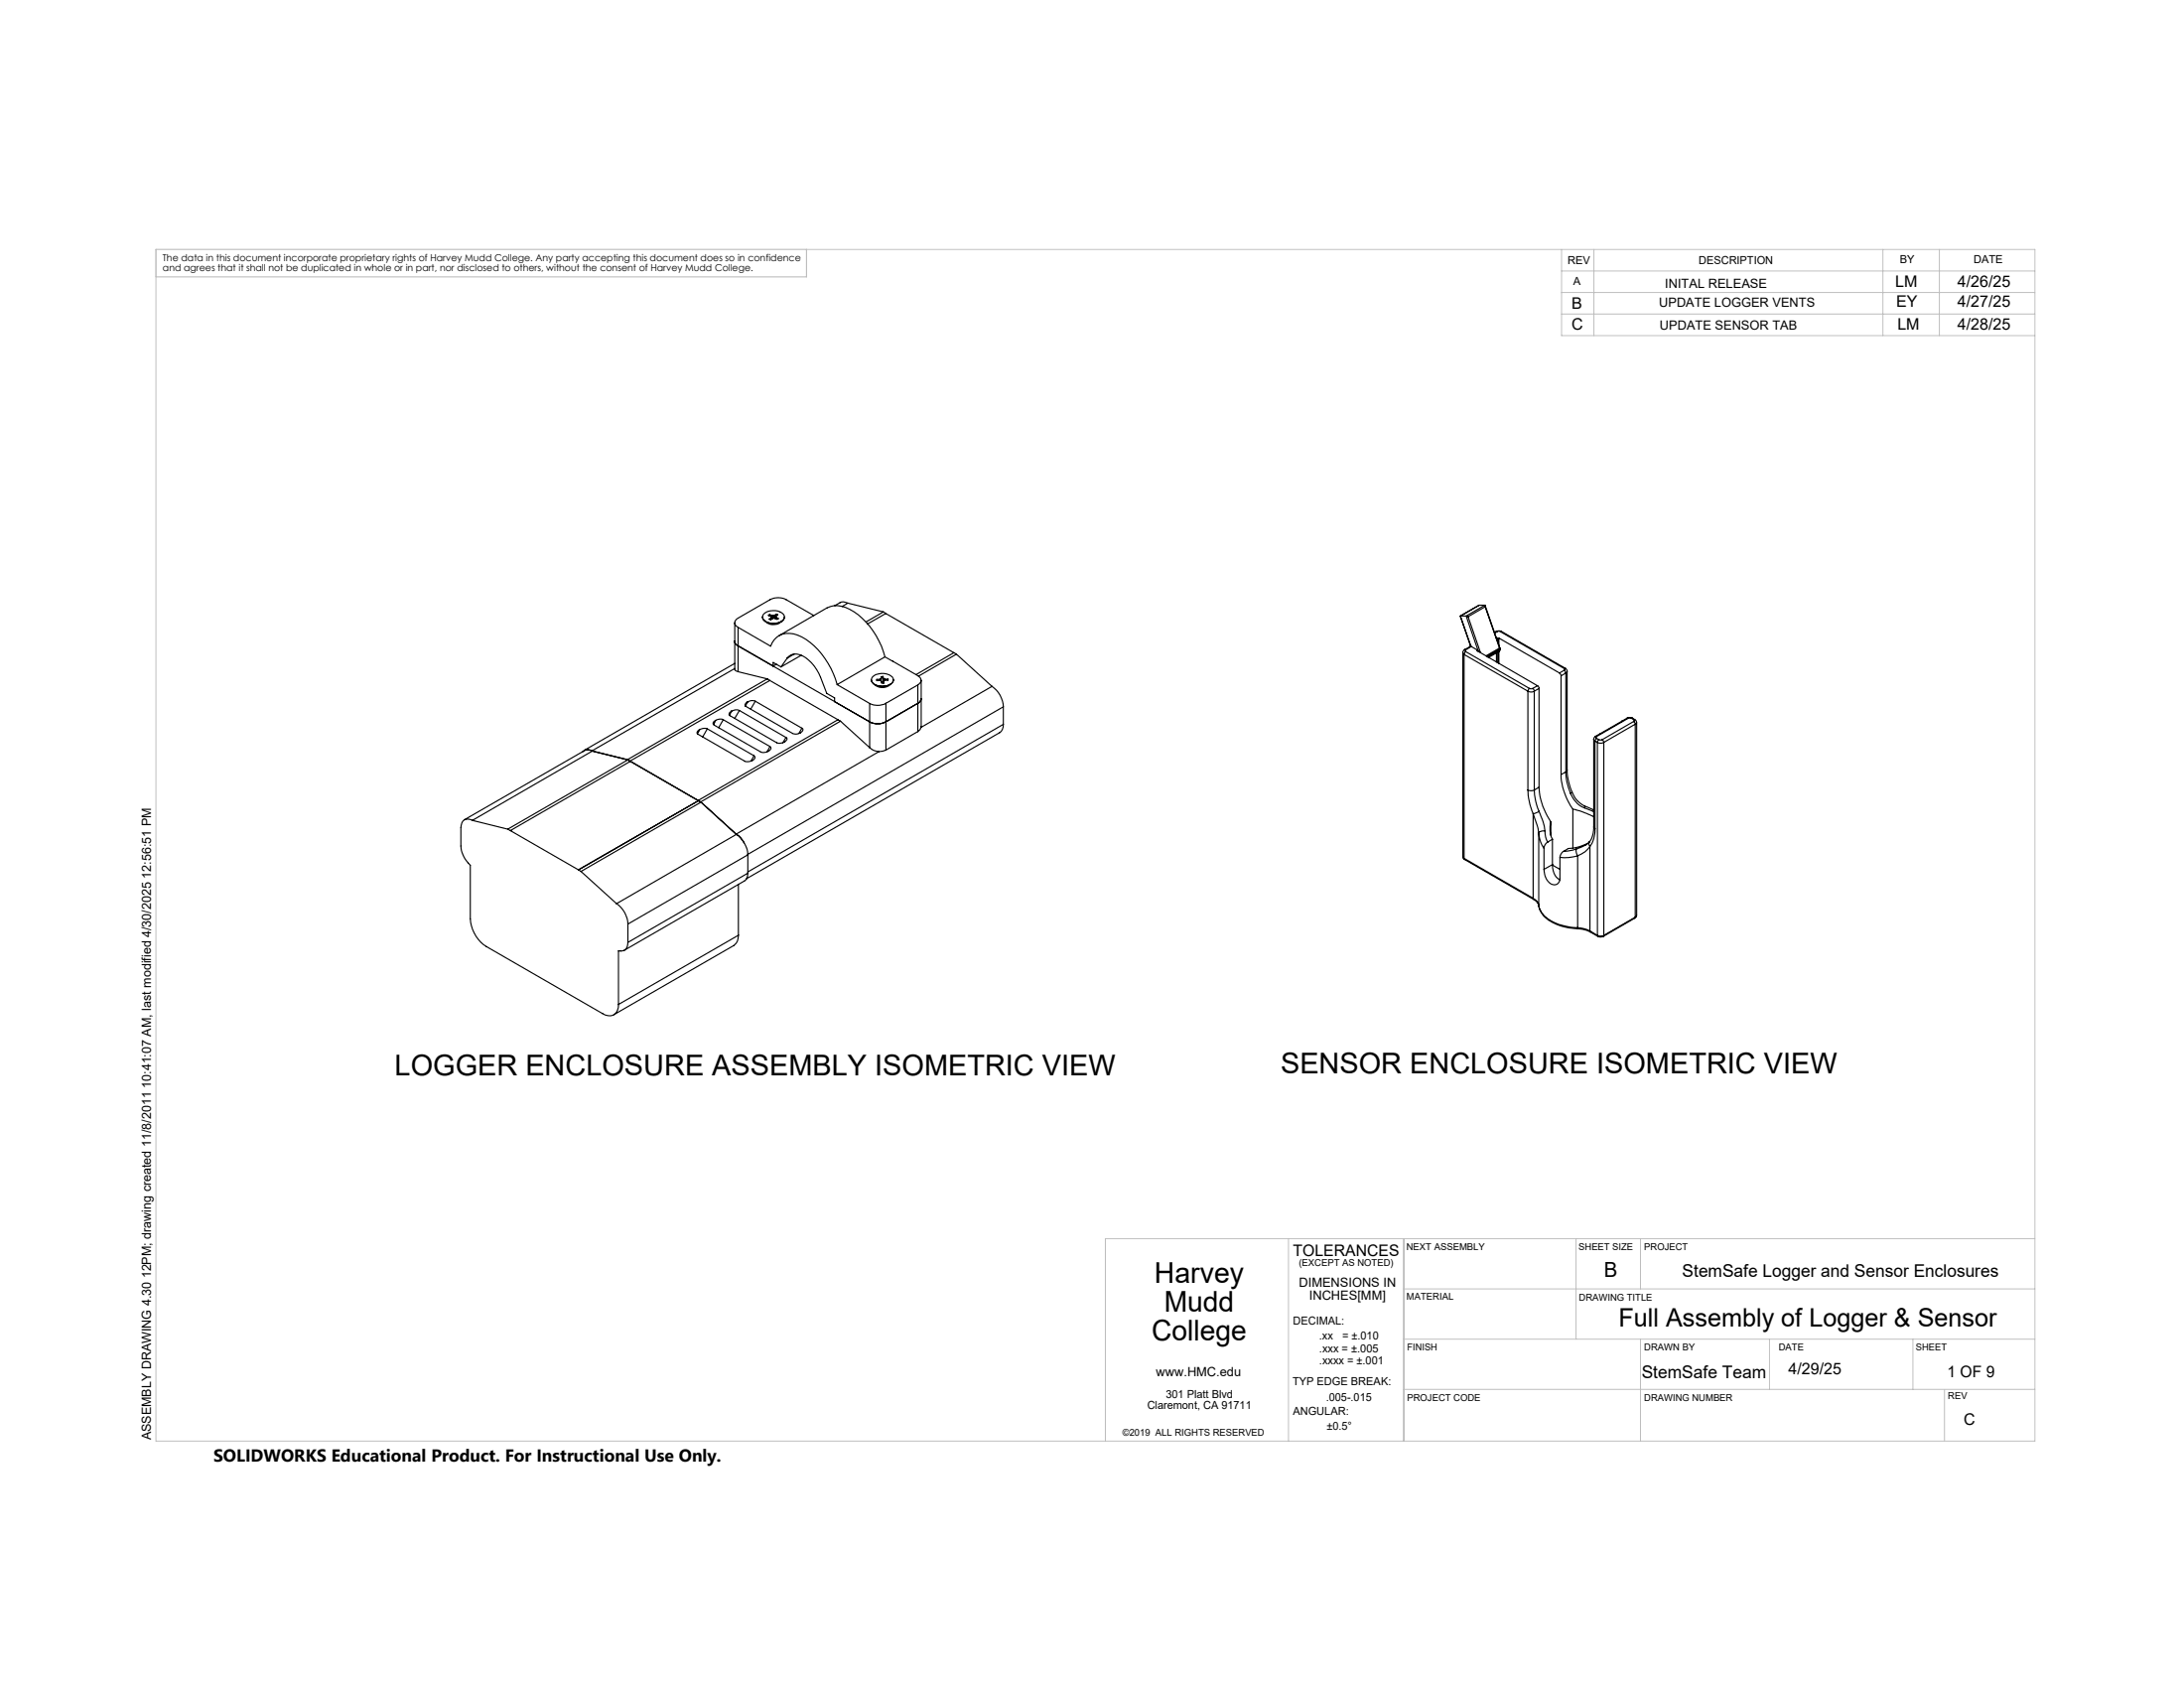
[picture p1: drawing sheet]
<svg xmlns="http://www.w3.org/2000/svg" width="279mm" height="216mm" viewBox="0 0 279 216" stroke-linecap="round" stroke-linejoin="round" font-family="sans-serif">
<g fill="none" stroke="#000" stroke-width=".14">
<path d="M94 79.7v5.9l.1 .2 .3 .1M97.5 78.9a1.33 1.33 0 0 0 1.7 .8 1.08 1.08 0 0 0 1.2-.8M97.5 78.9h.1M97.7 78.5a1.97 1.97 0 0 1 2.6 .1 .74 .74 0 0 1-.7 1.1 1.85 1.85 0 0 1-2-.6v-.4zM97.8 79.4a1.54 1.54 0 0 0 2.3 0M98.5 78.6l.3 .1M98.5 78.6l-.2 .1 .4 .2M98.5 78.7v.1M98.5 78.7l-.1 .1M98.5 78.6v.1M98.6 79l-.2 .2 .2 .1 .2-.2h.3M98.6 79l.1 .2"/>
<path d="M98.7 78.9l-.1 .1M98.7 78.9v.3M98.8 78.7l.1 .1M98.8 78.7v.4M98.9 78.8v.3M99.1 78.7l-.2 .1M99.1 78.7l-.1 .4M99.2 78.9l.1 .1M99.2 78.9v.2M99.3 79l.3 .1-.2 .1-.3-.1M99.3 78.5l.2 .1-.3 .3M99.3 78.5l-.2 .2"/>
<path d="M99.3 79v.2M99.3 78.7l-.2 .4M99.3 78.5v.2M99.3 78.7h.1M100.4 78.9h.1M104.1 78.7l-3.5-2a2.25 2.25 0 0 0-2.1 0l-4.1 2.4a.62 .62 0 0 0-.4 .6 .62 .62 0 0 0 .4 .5M108.5 77.1a1.02 1.02 0 0 0-1 0l-.7 .4M108.5 77.1l-.8 .5M108.5 77.1l4.5 1.2M113 78.3l-2.2 1.2M113 78.3l.3 .2M113.3 78.5l8.7 5"/>
<path d="M113.3 78.5l-2.3 1.3M186.8 78.8h.1M186.8 78.8l1.3 3.7M186.8 78.8h.8M187.6 78.8l.2 .1M187.6 78.8l1.5 4.5M187.8 78.9l1.6 4.6M189.2 77.4l-2.4 1.4M189.2 77.4h.8M190 77.4v.2M190 77.4l-2.4 1.4M190 77.4l1.9 5.5"/>
<path d="M190 77.6l-2.2 1.3M190 77.6l1.8 5.3M75.7 96a.94 .94 0 0 0-1.1 .1M75.7 96l4.6 1.2M75.8 96.1a1.02 1.02 0 0 0-1-.1l-15.4 8.8M75.8 96.1l-15.4 8.8M75.8 96.1l4.5 1.1M80.3 97.2l.3 .1M80.3 97.2l-15.3 8.9M80.3 97.2l.3 .2M80.6 97.3l8.7 5.1M80.6 97.4l-15.3 8.8"/>
<path d="M80.6 97.4l8.7 5M89.5 93.3a.32 .32 0 0 0-.3 .3 .32 .32 0 0 0 .1 .3l6 3.5a1.17 1.17 0 0 0 1-.1M89.5 93.3h.1M89.5 93.3l-.3 .5 .3-.5M90.5 93.2a1.17 1.17 0 0 0-1 .1M90.5 93.2l6 3.5M90.5 93.2l-.6 1.1M91.5 92.2a.32 .32 0 0 0-.3 .2 .32 .32 0 0 0 .1 .3l6 3.5a1.04 1.04 0 0 0 1.3-.5l-.1-.2M91.5 92.2l-.3 .4M91.5 92.1v.1M91.5 92.1l-.2 .5M92.5 92.1a1.07 1.07 0 0 0-1 0"/>
<path d="M92.5 92.1l6 3.4M92.5 92.1l-.6 1M93.6 91a.32 .32 0 0 0-.3 .2 .32 .32 0 0 0 .1 .3l6 3.5a.95 .95 0 0 0 1.3-.6l-.2-.1M93.6 91l-.3 .4M93.6 91h.1M93.6 91l-.3 .5M94 82a.66 .66 0 0 0 .4 .6l16.9 9.7M94 84.9l-19.3 11.1M94 85.5l-18.3 10.5M94.4 80.2l4.2 2.4a2.44 2.44 0 0 1 3.5-1.4 9.6 9.6 0 0 1 5 6.4M94.4 80.2v5.7M94.4 85.9l3.8 .9"/>
<path d="M94.6 90.9a1.11 1.11 0 0 0-1 .1M94.6 90.9l5.9 3.4M94.6 90.9l-.6 1M95.6 89.8a.32 .32 0 0 0-.3 .2 .32 .32 0 0 0 .1 .4l6 3.4a1.05 1.05 0 0 0 1.3-.5l-.1-.2M95.6 89.8h.1M95.6 89.8l-.3 .5 .3-.5M96.3 97.2v.1M96.5 96.7a.32 .32 0 0 1 .1 .3 .32 .32 0 0 1-.3 .2M96.5 96.7l-.4 .6M96.6 89.7a1.04 1.04 0 0 0-1 .1M96.6 89.7l6 3.4M96.6 89.7l-.6 1"/>
<path d="M98.2 86.8l-17.9 10.4M98.2 86.8l.3 .2M98.5 87l-17.9 10.3M98.5 87l8.7 5.1M98.5 95.5l-.4 .7M99.3 85l-.4 .2v-.5l1 .6M99.7 81.3l6.1-3.5a3.3 3.3 0 0 1 3.4 .4 10.1 10.1 0 0 1 4 5.8M100.5 94.3l-.3 .7M100.7 84.2a1.46 1.46 0 0 1 1.9-.3 5.2 5.2 0 0 1 2.4 2.7l.8 2.1 1 .6v.5l4.5 2.5M100.7 84.2l-.8 1.1M101.6 83.6l-.9 .6M102.5 83.8l-2.6 1.5"/>
<path d="M102.6 93.1l-.4 .7M107.1 87.6l4.2 2.4M107.2 92.1l-17.9 10.3M107.2 92.1l.3 .1M107.5 92.2l-17.8 10.4M107.5 92.2l3.8 3.4M111.3 95.6l.4 .3 .7 .2M111.3 90v5.6M111.5 87a1.39 1.39 0 0 0 1.7 .8 1.02 1.02 0 0 0 1.1-.8M111.5 87h.1M111.6 86.6a1.83 1.83 0 0 1 2.7 .2 .94 .94 0 0 1-1.1 1 1.55 1.55 0 0 1-1.7-.8zM111.8 87.5a1.59 1.59 0 0 0 2.2 0"/>
<path d="M112.2 87v.1M112.4 96.1l-18.2 10.6M112.5 86.9h-.3v.2l.4-.1M112.5 86.9l.1 .1M112.6 87l.2 .2v.2h.3l-.1-.3M112.7 86.9h-.2M112.7 86.9v.2M112.7 86.8v.1M112.7 86.8v.3M113 86.5v.3M113 86.5h-.3v.3M113 86.6v.6h-.2"/>
<path d="M113 86.5v.1M113 86.6h-.3M113 86.8h.1M113 86.8v.6v-.3M113.1 86.8l.1 .1M113.1 86.8v.3M113.2 84l4.2 2.4a.62 .62 0 0 1 .4 .6 .62 .62 0 0 1-.4 .6M113.2 86.9h.4v.1h-.4l-.2 .1M113.2 86.9v.1M113.2 84l-6.1 3.6M113.3 90a2.25 2.25 0 0 1-2 0M113.3 95.9l-.9 .2"/>
<path d="M113.3 90v5.9M113.6 87h.1M114.3 87h.1M117.4 87.6l-4.1 2.4M117.4 87.6v6M117.4 93.6l-4.1 2.3M117.8 93l-.1 .3-.3 .3M117.8 89.4l-.1 .3-.3 .3-4.1 2.3a2.33 2.33 0 0 1-2 0M117.8 87v6M122 83.5l.4 .2M122 83.5l-4.8 2.8M122.4 83.7l-4.9 2.8"/>
<path d="M122.4 83.7l4.5 4.1M126.9 87.8a3.3 3.3 0 0 1 1.5 2.6M126.9 87.8l-9.1 5.2M128.4 92.6a1.17 1.17 0 0 1-.5 1.1l-32.4 18.7M128.4 90.4v2.2M128.4 90.4l-32.7 18.9M128.4 92.6l-32.7 18.9M187.1 83.5l.2 .2M187.1 83.5v26.1M187.3 83.7v26.1M187.3 83.7l8.2 4.7M187.4 83.1l-.3 .4"/>
<path d="M187.4 83.1h.1M187.5 83.1l-.1 .1 .1 .1M187.5 83.3l-.2 .4M187.5 83.3l8.2 4.8M188.1 82.5v.2v-.2M188.1 82.5h.1M188.2 82.7l-.8 .4M188.2 82.7l-.7 .4M188.2 82.7l.9 .5M189.1 83.2h-.1l7.7 4.5M189.1 83.2v.1M191.4 80.8l.3-.1 .4 .1"/>
<path d="M191.4 80.8h.1M191.4 80.8l-.2 .1M191.4 81.5l.2 .2M191.4 83.5v1.2M191.5 83.5v1.2M191.5 80.8h.5M191.5 80.8l-.3 .2M191.6 81.7v.5M191.6 83.4v1.4M191.7 81.6v.9M191.7 83.3v1.6M191.7 81.6l7.8 4.5"/>
<path d="M191.7 81.6l-.1 .1M191.8 83.3l-1.4 .8M191.8 82.9l.1 .1M191.8 82.9l-1.7 1M191.9 83.1l-.1 .2M191.9 83v.1M191.9 83l-1.7 1M191.9 83.1l-1.6 .9M191.9 82.9v.1M191.9 82.9h-.1M191.9 83h.1M191.9 83.1h.1"/>
<path d="M192 80.8l8.1 4.7M192.1 80.8h-.1M192.1 80.8l8.2 4.7M195.5 88.4a.87 .87 0 0 0 .8 0M195.5 88.4v12.7M195.7 88.1h.4M195.7 88.1l-.2 .3M196.1 88.1l.2 .3M196.3 88.4v12.7M196.7 87.7l.2 .4M196.7 87.7l-.6 .4M196.9 88.1l-.6 .3"/>
<path d="M196.9 88.1v12.6M199.5 86.1l.2 .3M199.7 99.1a8 8 0 0 0 1.5 4.4M199.7 86.4v12.7M200.1 85.7l.2 .4M200.1 85.5l.1 .1-.1 .1M200.1 85.7l-.6 .4M200.3 85.5l.2 .4M200.3 85.5h-.2M200.3 98.7a7 7 0 0 0 .6 2.8M200.3 86.1l-.6 .3M200.3 86.1v12.6"/>
<path d="M200.3 98.7l-.6 .4M200.5 98.5a7.3 7.3 0 0 0 .6 2.8M200.5 85.9l-.2 .2M200.5 98.5l-.2 .2M200.5 85.9v12.6M203.9 94.5l.2 .3M203.9 94.5v11.3M204.1 94.8l.3 .2M204.1 94.8v11.2M204.1 94.2l-.2 .3M204.1 94.2h.2M204.3 94.4l-.2 .4"/>
<path d="M204.3 94.2l-.1 .1 .1 .1M204.3 94.4l.3 .2M204.4 95a.87 .87 0 0 0 .8 0M204.4 95v24.6M204.6 94.6h.4M204.6 94.6l-.2 .4M205 94.6l.2 .4M205.2 95v24.6M207.5 92.2h.1l-3.5 2M208.2 91.9l.2-.1 .4 .1M208.2 91.9h.1M208.2 91.9l-.7 .3"/>
<path d="M208.3 91.9h.4M208.3 91.9l-4 2.3M208.7 91.9l.3 .1M208.8 91.9h-.1M208.8 91.9l.3 .1M209 92.3l.2 .3M209 92l.1 .1-.1 .2M209 92h.1M209 92.3l-4 2.3M209.1 92l.2 .1 .1 .3M209.2 92.6l.2-.2v24.7l-.2 .2M209.2 92.6l-4 2.4"/>
<path d="M209.2 92.6v24.7M60.4 104.9a.92 .92 0 0 0-1 0 .92 .92 0 0 0-.4 .9v2.4a4.4 4.4 0 0 0 1.2 2.5v6.8a4.6 4.6 0 0 0 2 3.6l14.9 8.5a1.24 1.24 0 0 0 1.4 .2 1.24 1.24 0 0 0 .6-1.3M60.4 104.9l4.6 1.2M65 106.1l.3 .1M65.3 106.2h.1M65.3 106.2l8.7 5.1M74 111.3h.1M74 111.3l.3 .2M74.3 111.5l4.6 4.1M78.9 115.6a3.3 3.3 0 0 1 1.4 2.6M80.3 118.2v2.3M89.3 102.4l.4 .2"/>
<path d="M89.3 102.4h.1M89.3 102.4l-15.3 8.9M89.7 102.6l4.5 4.1M89.7 102.6l-15.4 8.9M94.2 106.7l.6 .5 .4 .6M94.2 106.7a3.4 3.4 0 0 1 1.5 2.6M94.2 106.7l-15.3 8.9M94.5 119.6a1.45 1.45 0 0 1-.6 1.3l-15.4 8.9M94.5 113.1v6.5M94.5 119.6l-15.4 8.9M95.7 111.7l-.2 .7-.3 .3-15.3 8.8M95.7 109.3l-15.4 8.9"/>
<path d="M95.7 111.7l-15.4 8.8M95.7 109.3v2.4M187.1 109.6l.3 .3M187.1 109.6l.2 .2M187.3 109.8l.1 .1M187.3 109.8l8.8 5.1M187.4 109.9l8.8 5.1M195.5 101.1a8.6 8.6 0 0 0 .6 3M195.5 101.1h.3h.5M196.1 114.9a1.62 1.62 0 0 1 .9 1.4 4.5 4.5 0 0 0 3.6 2.2l1.2 .2M196.1 104.1l.6 1.6 .2 .9M196.1 114.9l.1 .1"/>
<path d="M196.1 104.1v10.8M196.2 115a1.17 1.17 0 0 1 .7 .8M196.3 101.1a7.6 7.6 0 0 0 .6 2.7M196.9 115.8a3.1 3.1 0 0 0 2.1 2.4 7.6 7.6 0 0 0 2.8 .6M196.9 106.6l.2 1 .4 .9M196.9 106.6v9.2M196.9 103.8a7.9 7.9 0 0 1 .7 2.5M196.9 100.7a8.6 8.6 0 0 0 1.5 4.4M196.9 103.8l-.8 .3M196.9 100.7l-.6 .4M197.5 108.5v2.7M197.6 106.3a2.78 2.78 0 0 0 .4 1.4"/>
<path d="M197.6 106.3a.72 .72 0 0 0-.7 .3M198 107.7l-.3 .3-.2 .5M198.4 105.1a3.1 3.1 0 0 0 .2 2.2M198.4 105.1v1.7M198.6 110.6a2.1 2.1 0 0 0 .9 1.9M198.6 107.3l-.6 .4M198.6 107.3v3.3M198.6 110.6l-1.1 .6M198.6 110.6l1 .6M199.6 109.7v2.7a.8 .8 0 0 1-.7 .8 .8 .8 0 0 1-.9-.5l-.4-.7-.1-.8M200 108.9l-.3 .3-.1 .5M200.9 101.5a3.1 3.1 0 0 0 1.8 1.8"/>
<path d="M201.1 101.3l-.2 .2M201.1 101.3a3.1 3.1 0 0 0 1.6 1.8M201.2 103.5l1.1 .3 1.6 .7M201.2 103.5v5M201.6 108.6l-1.6 .3M201.6 108.6l.1 .5 .1 .4M201.8 118.8l1.2 .2 .5 .2M201.8 118.7l.9 .1 .7 .3M201.8 109.5l-1.1 .2h-1.1M201.8 118.7v.1M201.8 109.5v9.2M202.7 103.1l1.2 .5"/>
<path d="M202.7 103.3l1.2 .5M202.7 103.1v.2M203.2 107.8l-.5 .2a5.3 5.3 0 0 1-2.1 .5l-.6 .4M203.3 107.7a3.9 3.9 0 0 1-1.7 .9M203.3 107.7a.44 .44 0 0 0 .1 .6M203.3 107.7h.1M203.4 108.3l-.6 .6-1 .6M203.4 119.1l.1 .1M203.4 108.3v10.8M203.4 119.1l1 .5M203.5 119.2l.9 .6M203.9 105.8a3.1 3.1 0 0 1-.6 1.9"/>
<path d="M203.9 105.8l.2 .2M204.1 106a3.7 3.7 0 0 1-.7 2.3M204.4 119.6l.2 .1 .6-.1M204.4 119.6v.2M204.4 119.8h.3h.4M205.2 119.6l-.1 .2M209.1 117.4l-4 2.4M209.2 117.3l-.1 .1M209.2 117.3l-4 2.3M209.4 117.1l-.1 .1-.2 .2M80.3 120.5a1 1 0 0 1-1.2 1.1v6.9"/>
</g>
<g fill="none" stroke="#c0c0c0" stroke-width=".13">
<path d="M20 31.9v152.4h240.3v-152.4h-157.1M199.8 34.7h60.5M199.8 31.9v11h60.5M199.8 37.4h60.5M203.9 31.9v11M240.9 31.9v11M248.1 31.9v11M199.8 40.2h60.5M164.8 158.4v25.9M179.6 158.4v25.9M201.6 158.4v12.9M209.9 158.4v6.5"/>
<path d="M260.3 158.4h-118.9v25.9M179.6 164.9h80.7M179.6 171.3h80.7M179.6 177.7h80.7M209.9 171.3v13M226.4 171.3v6.4M244.7 171.3v6.4M248.8 177.7v6.6"/>
</g>
<path d="M20 31.9h83.2v3.5h-83.2z" fill="none" stroke="#c0c0c0" stroke-width=".14"/>
<g font-size="3.7">
<text x="50.5" y="137.5">LOGGER ENCLOSURE ASSEMBLY ISOMETRIC VIEW</text>
<text x="163.8" y="137.3">SENSOR ENCLOSURE ISOMETRIC VIEW</text>
<text x="147.7" y="164.1">Harvey</text>
<text x="148.9" y="167.8">Mudd</text>
<text x="147.3" y="171.5">College</text>
</g>
<text font-size="3.3" x="207.1" y="169.7">Full Assembly of Logger &amp; Sensor</text>
<text font-size="2.7" x="205.2" y="163.3">B</text>
<g font-size="2.2">
<text x="215.2" y="163.3">StemSafe Logger and Sensor Enclosures</text>
<text x="210" y="176.2">StemSafe Team</text>
<text x="27.3" y="186.9">SOLIDWORKS Educational Product. For Instructional Use Only.</text>
</g>
<g font-size="2">
<text x="201.1" y="39.5">B</text>
<text x="242.5" y="36.7">LM</text>
<text x="242.6" y="39.2">EY</text>
<text x="250.4" y="36.7">4/26/25</text>
<text x="250.4" y="39.2">4/27/25</text>
<text x="201.1" y="42.1">C</text>
<text x="242.7" y="42.1">LM</text>
<text x="250.4" y="42.1">4/28/25</text>
<text x="165.4" y="160.7">TOLERANCES</text>
<text x="228.8" y="175.8">4/29/25</text>
<text x="249.1" y="176.1">1 OF 9</text>
<text x="251.2" y="182.3">C</text>
</g>
<g font-size="1.6">
<text x="212.2" y="39.2">UPDATE LOGGER VENTS</text>
<text x="213" y="36.8">INITAL RELEASE</text>
<text x="212.3" y="42.2">UPDATE SENSOR TAB</text>
<text x="166.2" y="164.6">DIMENSIONS IN</text>
<text x="167.5" y="166.3">INCHES[MM]</text>
<text x="147.9" y="176.1">www.HMC.edu</text>
<text x="19.3" y="184.2" transform="rotate(-90 19.3 184.2)">ASSEMBLY DRAWING 4.30 12PM; drawing created 11/8/2011 10:41:07 AM, last modified 4/30/2025 12:56:51 PM</text>
</g>
<g font-size="1.4">
<text x="200.6" y="33.8">REV</text>
<text x="217.3" y="33.8">DESCRIPTION</text>
<text x="243.1" y="33.6">BY</text>
<text x="252.5" y="33.7">DATE</text>
<text x="201.3" y="36.4">A</text>
<text x="165.4" y="169.4">DECIMAL:</text>
<text x="168.8" y="171.3">.xx</text>
<text x="168.8" y="172.9">.xxx = ±.005</text>
<text x="171.7" y="171.3">= ±.010</text>
<text x="149.2" y="178.8">301 Platt Blvd</text>
<text x="165.4" y="177.2">TYP EDGE BREAK:</text>
<text x="168.8" y="174.5">.xxxx = ±.001</text>
<text x="169.7" y="179.2">.005-.015</text>
<text x="146.8" y="180.2">Claremont, CA 91711</text>
<text x="165.4" y="181">ANGULAR:</text>
<text x="169.7" y="182.9">±0.5°</text>
</g>
<g font-size="1.2">
<text x="20.8" y="33.4">The data in this document incorporate proprietary rights of Harvey Mudd College. Any party accepting this document does so in confidence</text>
<text x="20.8" y="34.6">and agrees that it shall not be duplicated in whole or in part, nor disclosed to others, without the consent of Harvey Mudd College.</text>
<text x="166.2" y="161.9">(EXCEPT AS NOTED)</text>
<text x="179.9" y="159.9">NEXT ASSEMBLY</text>
<text x="202" y="159.9">SHEET SIZE</text>
<text x="210.3" y="159.9">PROJECT</text>
<text x="180" y="166.3">MATERIAL</text>
<text x="202" y="166.3">DRAWING TITLE</text>
<text x="180" y="172.7">FINISH</text>
<text x="210.3" y="172.8">DRAWN BY</text>
<text x="227.6" y="172.7">DATE</text>
<text x="245.1" y="172.7">SHEET</text>
<text x="180" y="179.2">PROJECT CODE</text>
<text x="210.3" y="179.2">DRAWING NUMBER</text>
<text x="249.2" y="179">REV</text>
<text x="143.6" y="183.6">©2019 ALL RIGHTS RESERVED</text>
</g>
</svg>
